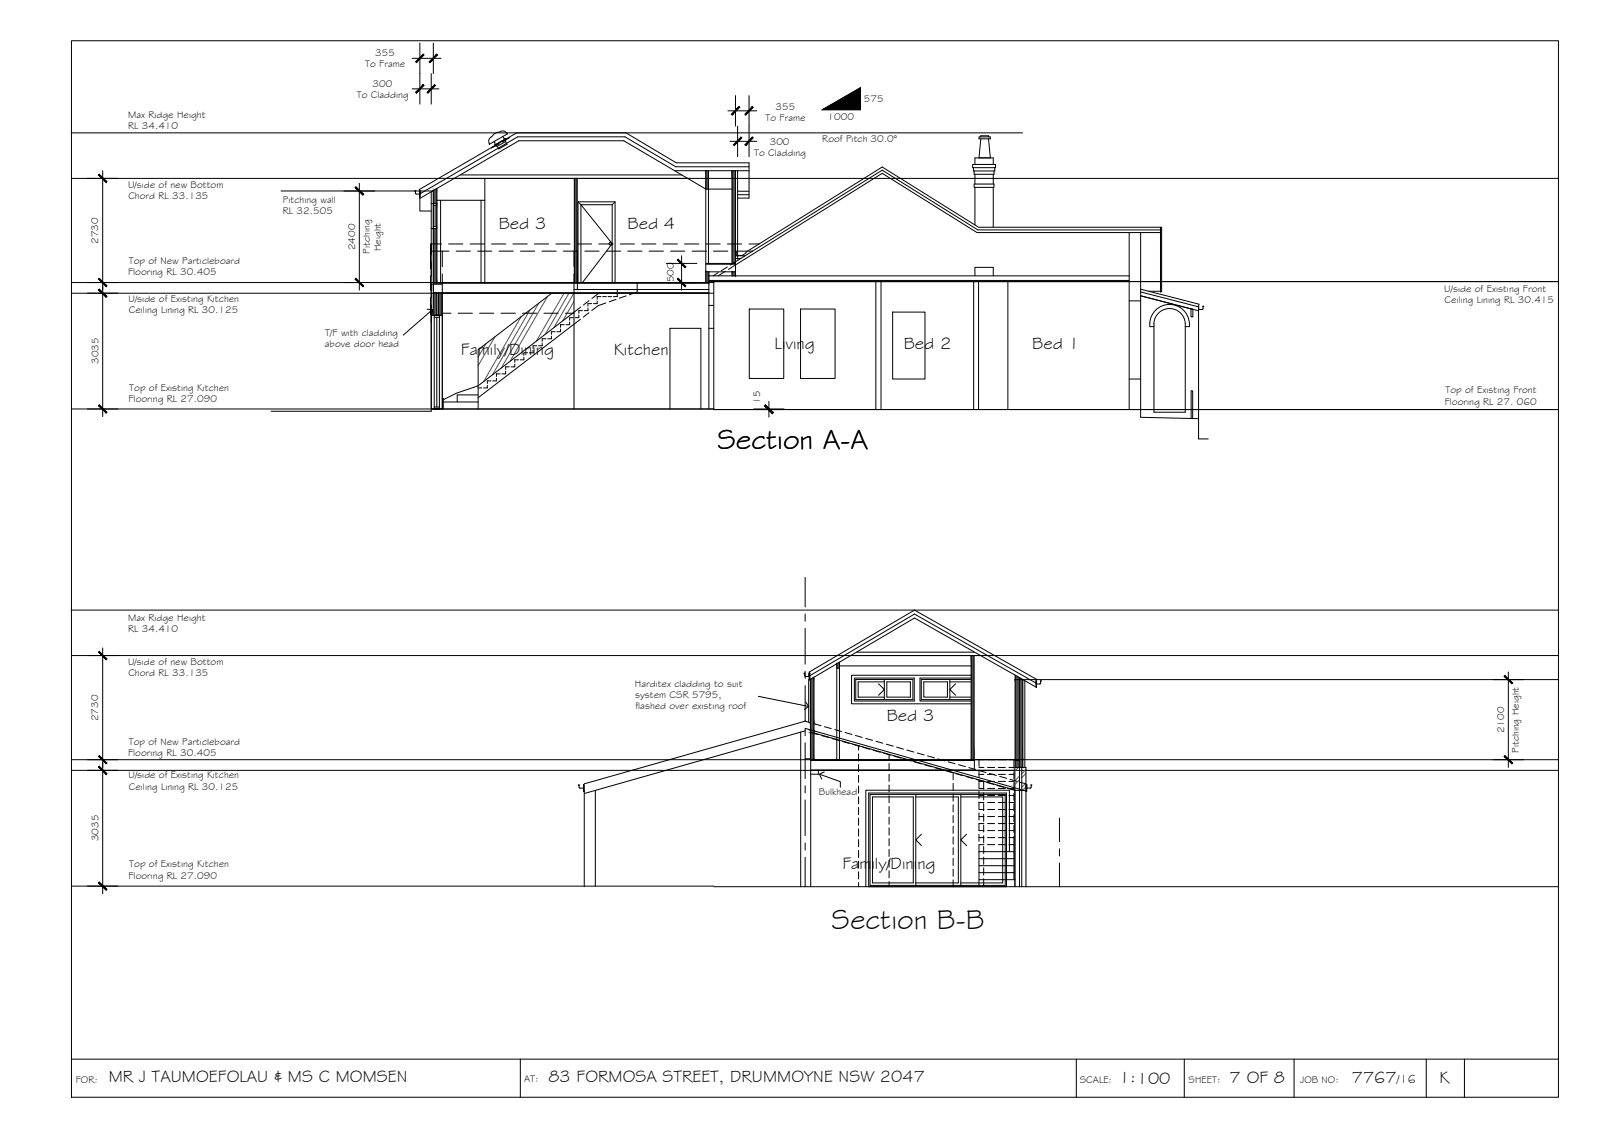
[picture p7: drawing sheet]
<svg xmlns="http://www.w3.org/2000/svg" width="420mm" height="297mm" viewBox="0 0 420 297" stroke-linecap="round" stroke-linejoin="round" font-family="sans-serif">
<!-- layer: HATCH -->
<g fill="#545454" stroke="#545454" stroke-width=".26">
<path d="M212.7 178l.8-.4v.4z"/>
<path d="M212.6 189.6l.9 .2h-.9z"/>
<path d="M219.5 174l.7-.4v.4z"/>
<path d="M266.3 177l1.9 1.2h-1.9z"/>
<path d="M266.3 199.2h1.9z"/>
<path d="M113.7 50l.9-.6v.6z"/>
<path d="M212.7 178l.8 .1zM212.6 178.1h.9z"/>
<path d="M212.6 178.1l.9 11.5v-11.5zM212.6 178.1l.9 11.5h-.9z"/>
<path d="M212.6 189.6l.9 .2v-.2zM212.6 189.6l.9 .2zM212.6 189.8h.9zM212.6 189.8h.9z"/>
<path d="M212.6 189.8l.9 1.6v-1.6zM212.6 189.8l.9 1.6h-.9zM212.6 191.4l.9 .3v-.3zM212.6 191.4l.9 .3h-.9z"/>
<path d="M212.6 191.7l.9 .4v-.4zM212.6 191.7l.9 .4h-.9zM212.6 192.1l.9 .3v-.3zM212.6 192.1l.9 .3h-.9z"/>
<path d="M212.6 192.4l.9 6.8v-6.8zM212.6 192.4l.9 6.8h-.9z"/>
<path d="M219.5 174l.7 1.2v-1.2zM219.5 174l.7 1.2h-.7z"/>
<path d="M266.3 178.2l1.9 21v-21zM266.3 178.2l1.9 21h-1.9z"/>
<path d="M266.3 199.2l1.9 2v-2zM266.3 199.2l1.9 2h-1.9z"/>
<path d="M150.7 46.8l.6 27.3v-27.3zM150.7 46.8l.6 27.3h-.6z"/>
<path d="M113.7 76.8l.9 5.9v-5.9zM113.7 76.8l.9 5.9h-.9z"/>
<path d="M115 76.8l.9 5.9v-5.9zM115 76.8l.9 5.9h-.9z"/>
<path d="M185.1 71.3l.8 2.8v-2.8zM185.1 71.3l.8 2.8h-.8z"/>
<path d="M192 71.3l.9 1v-1zM192 71.3l.9 1h-.9z"/>
<path d="M185.1 44.8l.7 4.8v-4.8zM185.1 44.8l.7 4.8h-.7z"/>
<path d="M192 44.8l.9 24.3v-24.3zM192 44.8l.9 24.3h-.9z"/>
<path d="M113.7 50l.9 3.4v-3.4zM113.7 50l.9 3.4h-.9z"/>
<path d="M113.7 59.9l.9 14.2v-14.2zM113.7 59.9l.9 14.2h-.9z"/>
<path d="M254.7 171.9l.7 27.3v-27.3zM254.7 171.9l.7 27.3h-.7z"/>
</g>
<!-- layer: MASK -->
<g fill="#fff" stroke="#fff" stroke-width=".26">
<path d="M131.2 34.6l.2-.1z"/>
<path d="M255.4 175.9l1.8 7.1v-7.1zM255.4 175.9l1.8 7.1h-1.8z"/>
<path d="M256.6 223.3l7.9 9.2v-9.2zM256.6 223.3l7.9 9.2h-7.9z"/>
<path d="M129.5 35.2l.8-.5-1 .8zM129.3 35.5l1.3-.8h-.3z"/>
<path d="M129.3 35.5l1.3-.8-1.5 1zM129.1 35.7l1.8-1z"/>
<path d="M128.9 35.9l2-1.2zM128.9 35.9l2.3-1.3z"/>
<path d="M128.9 35.9l2.3-1.3zM128.9 35.9l2.3-1.3z"/>
<path d="M128.7 36l.2-.1zM128.7 36l.2-.1z"/>
<path d="M128.9 35.9l2.3-1.3zM128.9 35.9l2.3-1.3z"/>
<path d="M131.1 34.6l.3-.1zM131.1 34.6l.3-.1z"/>
<path d="M128.7 36l.2-.1zM128.7 36l.3-.2z"/>
<path d="M128.9 35.9l2.2-1.3zM129 35.8l2.1-1.2z"/>
<path d="M131.1 34.6l.3-.1zM131.1 34.6l.4-.2z"/>
<path d="M128.5 36.2l.5-.4zM128.5 36.2l.6-.4z"/>
<path d="M129 35.8l2.1-1.2zM129.1 35.8l2-1.2z"/>
<path d="M131.1 34.6l.4-.2-.5 .3zM131 34.7l.6-.3z"/>
<path d="M128.5 36.2l.6-.4zM128.5 36.2l.6-.4z"/>
<path d="M128.5 36.2l.6-.4zM128.5 36.2l.7-.4z"/>
<path d="M129.1 35.8l1.9-1.1zM129.2 35.8l1.8-1.1z"/>
<path d="M131 34.7l.6-.3zM131 34.7l.6-.3z"/>
<path d="M128.5 36.2l.7-.4-.8 .5zM128.4 36.3l.9-.5z"/>
<path d="M129.2 35.8l1.8-1.1zM129.3 35.8l1.7-1.1z"/>
<path d="M131 34.7l.6-.3-.7 .5zM130.9 34.9l.9-.6z"/>
<path d="M130.9 34.9l.9-.6zM130.9 34.9l.9-.6z"/>
<path d="M128.4 36.3l.9-.5zM128.4 36.4l1-.6z"/>
<path d="M129.3 35.8l1.6-.9zM129.4 35.8l1.5-.9z"/>
<path d="M130.9 34.9l.9-.6zM130.9 34.9l.9-.6z"/>
<path d="M128.4 36.4l1-.6zM128.3 36.5l1.2-.7z"/>
<path d="M129.4 35.8l1.5-.9zM129.5 35.8l1.4-.9z"/>
<path d="M130.9 34.9l.9-.6zM130.8 35l1.2-.6z"/>
<path d="M130.8 35l1.2-.6zM130.8 35.1l1.3-.7z"/>
<path d="M128.3 36.5l1.2-.7zM128.3 36.5l1.2-.7z"/>
<path d="M129.5 35.8l1.3-.8zM129.5 35.8l1.3-.8z"/>
<path d="M130.8 35.1l1.3-.7zM130.8 35.1l1.3-.7z"/>
<path d="M128.3 36.5l1.2-.7zM128.3 36.6l1.3-.8z"/>
<path d="M129.5 35.8l1.3-.7zM129.6 35.8l1.2-.7z"/>
<path d="M130.8 35.1l1.3-.7zM130.8 35.2l1.4-.8z"/>
<path d="M128.3 36.6l1.3-.8-1.4 1zM128.2 36.8l1.5-.9z"/>
<path d="M129.6 35.8l1.2-.6zM129.7 35.9l1.1-.7z"/>
<path d="M130.8 35.2l1.4-.8zM130.8 35.3l1.5-.9z"/>
<path d="M128.2 36.8l1.5-.9zM128.2 36.8l1.5-.9z"/>
<path d="M128.2 36.8l1.5-.9zM128.2 36.8l1.6-.9z"/>
<path d="M129.7 35.9l1.1-.6zM129.8 35.9l1-.6z"/>
<path d="M130.8 35.3l1.5-.9zM130.8 35.3l1.5-.9z"/>
<path d="M128.2 36.8l1.6-.9-1.6 1.1zM128.2 37l1.7-1-.1-.1z"/>
<path d="M129.8 35.9l1-.6-.9 .7zM129.9 36l.9-.7z"/>
<path d="M130.8 35.3l1.5-.9-1.5 1.1zM130.8 35.5l1.7-1-.2-.1z"/>
<path d="M128.2 37l4.3-2.5zM128.2 37l4.3-2.5zM128.2 37l4.3-2.5zM128.2 37l4.3-2.5z"/>
<path d="M128.2 37l4.3-2.5-4.3 2.7zM128.2 37.2l4.5-2.6-.2-.1zM128.2 37.2l4.5-2.6zM128.2 37.2l4.5-2.6z"/>
<path d="M128.2 37.2l4.5-2.6-4.4 2.8zM128.3 37.4l4.5-2.6-.1-.2zM128.3 37.4l4.5-2.6zM128.3 37.4l4.5-2.6z"/>
<path d="M128.3 37.4l4.5-2.6-4.4 2.8zM128.4 37.6l4.6-2.6-.2-.2z"/>
<path d="M128.4 37.6l4.6-2.6zM128.3 37.7l4.8-2.7z"/>
<path d="M128.3 37.7l4.8-2.7zM128.4 37.8l4.7-2.7z"/>
<path d="M129.6 37.1l2.3-1.3-2.1 1.7zM129.8 37.5l2.3-1.4-.2-.3z"/>
<path d="M129.8 37.5l2.3-1.4zM129.8 37.5l2.3-1.4z"/>
<path d="M129.8 37.5l2.3-1.3zM129.8 37.5l2.4-1.3z"/>
<path d="M129.8 37.5l2.4-1.3zM129.8 37.6l2.4-1.4z"/>
<path d="M129.8 37.6l2.4-1.4zM129.8 37.6l2.4-1.3z"/>
<path d="M129.8 37.6l2.4-1.3zM129.8 37.7l2.5-1.4z"/>
<path d="M129.8 37.7l2.5-1.4zM129.8 37.7l2.5-1.4z"/>
<path d="M129.8 37.7l2.5-1.4zM129.8 37.8l2.5-1.5z"/>
<path d="M129.8 37.8l2.5-1.5zM129.8 37.8l2.5-1.5z"/>
<path d="M129.8 37.8l2.5-1.5zM129.8 37.8l2.6-1.4zM129.8 37.8l2.6-1.4zM129.8 37.8l2.6-1.4z"/>
<path d="M129.8 37.8l2.6-1.4zM129.8 37.9l2.7-1.5z"/>
<path d="M129.8 37.9l2.7-1.5zM129.8 38l2.7-1.6z"/>
<path d="M129.8 38l2.7-1.6-2.6 1.8zM129.9 38.2l2.7-1.6-.1-.2z"/>
</g>
<!-- layer: HATCH -->
<g fill="none" stroke="#545454" stroke-width=".26">
<path d="M141.3 79.5l-9.8 17M143.6 77.8l-9.8 16.9M147.9 76.9l-7.2 12.5M149.2 76.9l-6.2 10.7M150.5 76.9l-5.2 9M150.5 79l-2.9 5.1M127.5 90.1l-2.1 3.6M129.8 88.4l-4.4 7.5M136.7 83.1l-9.8 16.9M139 81.3l-9.8 16.9M267.1 201.2l-.9 .9M267.4 203.5l-1.2 1.2"/>
<path d="M267.4 207l-.2 .2M267.4 204.5l-1.2 1.2M269.1 201.8l-1.1 1.1M269.1 205.3l-1.1 1.1M269.1 206.3l-.9 .9M269.1 202.8l-1.1 1.1"/>
</g>
<!-- layer: WINDOWS -->
<g fill="none" stroke="#000" stroke-width=".26">
<path d="M113.7 53.4h.9v6.5h-.9zM113.7 53.9h.9M113.7 59.4h.9M114.1 53.9v5.5M113.1 82.7h2.9v24.5h-2.9zM113.9 82.7h1.3v24.5h-1.3zM113.9 83.2h1.3M114.6 83.2v23.5M113.9 106.7h1.3M224.4 178.1h15v5.3h-15zM230.4 179.3l1.5 1.5-1.5 1.5M231.9 178.8h-6.8v4h6.8"/>
<path d="M231.9 178.1v5.3M232.6 178.8h6.2v4h-6.2zM242.3 178.8h6.2v4h-6.2zM249.1 178.8h5.6M249.1 178.1v5.3M250.6 179.3l-1.5 1.5 1.5 1.5M254.7 178.1h-13.1v5.3h13.1M249.1 182.8h5.6M228.2 208.3h35.4v23.8h-35.4zM228.8 208.9h10.7v22.6h-10.7zM240.2 208.9h11.1v22.6h-11.1M240.2 208.3v23.8"/>
<path d="M241.7 218.7l-1.5 1.5 1.5 1.5M252 208.9h11v22.6h-11M252 208.3v23.8M253.5 218.7l-1.5 1.5 1.5 1.5"/>
</g>
<!-- layer: NEWWORK -->
<g fill="none" stroke="#000" stroke-width=".26">
<path d="M128.8 35.9a1.24 1.24 0 0 0-.5 1.7M130.9 37.7l-.9 .5 .4 .2M131.9 35.8l.2 .4M132.1 36.2l.4 .2M132.5 36.4l.1 .2M132.5 36.4l-2.7 1.6M132.6 37.1l.4 .7-2.2 1.3-.4-.7M132.6 37.1l-2.2 1.3M132.6 36.6l.1 .1M132.6 36.6l1.1-.6-1.1 .6-.1-.2-2.7 1.6 .1 .2-1 .6 1-.6-.3-1.1M132.7 36.7l-1 .5M132.7 36.7l-.1 .4"/>
<path d="M132.9 35a1.34 1.34 0 0 0-2-.4 2.68 2.68 0 0 0-2 1.3M133 35l.1 .1-4.7 2.7v-.2M109.1 50.1h-.3l.2 .7 1.1 .1v-.9v1.8v-1.8l-.2-.3 25.6-14.9h28.7l13.2 7.9h19.1v9.2h-3.1M110.1 51.7v3.6h3M113.1 59.9h1.5M113.1 53.4h1.5M113.7 50v32.7M114.6 52.5h12.6M114.6 49.5v24.6M115.6 52.5v21.6M118.7 46.8h62.1M120.8 45.9h58"/>
<path d="M126.2 52.5v21.6M127.2 46.8v27.3M150.7 46.8v27.3M151.3 46.8v27.3M151.6 52.9l.8 .8M161.3 52.9l-.7 .8M177 44.8h19.5M185.1 44.8v29.3M185.8 44.8v24.3M192 44.8v24.3M192 49.6h-6.9l-21.5-12.7h-27.5l-26 15.1M192.9 44.8v27.5"/>
<path d="M193.4 50.1h3.1M193.4 51h3.1M196.5 43.7h-19.3l-13.3-7.8h-28.1l-25.7 14.9M113.7 76.8h36.8M113.7 74.3h72.2M113.7 74.1h72.2M114.6 76.8v5.9M115 76.8v5.9M115.9 76.8v5.9M116 76.9h34.5M125.7 76.9h.1M151.6 74.1v-21.2h9.7v21.2h-8.9"/>
<path d="M185.1 71.3h7.8M185.1 69.3h7.8M185.1 69.1h7.8M185.9 71.3v1M192 71.3v1M192.9 67.1h2.5M192.9 67.8h1.4M199.1 64l-3.4 2.1v.2l-1 .7h-1.5v-.9M113.9 82.7h1.3M113.9 107.2h1.3M211 177.1l.2 .2M211.1 176.5h-.3l.3 .2v.4"/>
<path d="M212.2 176.4v1.8h.2v-1.8h-.2v.9h-.9M212.4 176.4l-.2-.2 27.6-16.3 32 18.2v2.1l-32-18.2-27.4 16.2M212.4 177.1l27.4-16.1 32 18.1M212.6 178.1v21.1M212.6 178.2h-.5v11.1M213.5 177.6v21.6M219.5 175.2h.7M219.5 174v25.2M220.2 173.6v25.6M220.2 174.6h34.5M223.1 171.9h34.1M224.1 177.8h15.7v6h-15.7z"/>
<path d="M224.6 171h30.9M254.7 177.8h-13.4v6h13.4M254.7 177h-31.4v7.5h31.4M254.7 171.9v27.3M255.4 171.9v27.3M266.3 177v24.2M267.3 177.6v23.6M268.2 178.1v23.1M271.8 178.4v1.8v-1.8v.9h.9M272.8 178.5h.3l-.4 .8M212.6 199.4h43M212.6 199.2h54.8"/>
<path d="M255.6 199.2v2.8M266.3 199.4h1M212.6 201.9h43M212.6 202h53.6M214.6 202v1h-2M227.8 207.9h36.2v24.6h-36.2zM266.2 201.2h2.9v6h-2.9zM267.4 201.2v6M268 201.2v6M264.7 223.3v-16.1h-37.6v25.3"/>
</g>
<!-- layer: CEILING-FLOOR LINES -->
<g fill="none" stroke="#000" stroke-width=".26">
<path d="M18.7 34.8h249.5M18.7 46.8h390M18.7 74.1h168.5M18.7 76.9h168.5M185.9 73.8h222.8M18.7 107.2h168.5M187.2 107.4h221.5M18.7 159.9h390M18.7 171.9h390M266.1 178.2h142.6M18.7 199.2h390M18.7 202h390"/>
<path d="M18.7 232.3h168.5M187.2 232.5h221.5"/>
</g>
<!-- layer: BORDER -->
<path d="M18.7 10.7h390v277h-390zM18.7 277.7h390M136.5 277.7v10M282.3 277.7v10M310.6 277.7v10M339.4 277.7v10M374.1 277.7v10M384.1 277.7v10" fill="none" stroke="#000" stroke-width=".26"/>
<!-- layer: DIMENSION -->
<g fill="none" stroke="#000" stroke-width=".26">
<path d="M108.1 15.3h7.6M110.1 11.3v16M113.1 19.3v8M113.7 11.3v8M108.1 23.3h7M190.9 29.1h7.6M191.5 37.1h7M192.9 25.1v8M193.4 33.1v8M196.5 25.1v16M22.9 46.8h8M26.9 44.8v64.4"/>
<path d="M73.7 50.1h40M94.2 48.1v28M22.9 76.9h8M22.9 74.1h8M90.2 74.1h4M174.8 74.1h8M174.8 69.1h8M178.8 67.1v9M22.9 107.2h8M197.7 107.2h8M197.7 107.4h8M201.7 105.2v4.2"/>
<path d="M22.9 171.9h8M26.9 169.9v64.4M391.6 178.2h8M395.6 176.2v25M22.9 199.2h8M391.6 199.2h8M22.9 202h8M22.9 232.3h8"/>
</g>
<!-- layer: 0 -->
<g fill="#000" stroke="#000" stroke-width=".26">
<path d="M111 14.2l-1.8 2.2 2-2zM109 16.2l2-2-1.8 2.2z"/>
<path d="M112.6 16.2l.2 .2 1.8-2.2zM114.6 14.2l.2 .2-2 2z"/>
<path d="M111 22.2l-1.8 2.2 2-2zM109 24.2l2-2-1.8 2.2z"/>
<path d="M112 24.2l.2 .2 1.8-2.2zM114 22.2l.2 .2-2 2z"/>
<path d="M193.8 27.9l-1.8 2.3 2-2.1zM193.8 27.9l-1.8 2.3-.2-.3z"/>
<path d="M194.4 35.9l-1.8 2.3 2-2.1zM194.4 35.9l-1.8 2.3-.3-.3z"/>
<path d="M197.3 35.9l-1.9 2 .2 .3zM197.3 35.9l.3 .2-2 2.1z"/>
<path d="M197.3 27.9l-1.9 2 .2 .3zM197.3 27.9l.3 .2-2 2.1z"/>
<path d="M25.8 45.9l2 2 .2-.2zM26 45.7l2 2-2.2-1.8z"/>
<path d="M93.1 49.2l2.1 2 .2-.2zM93.4 49l2 2-2.3-1.8z"/>
<path d="M26 73l-.2 .2 2.2 1.8zM25.8 73.2l2.2 1.8-.2 .2z"/>
<path d="M25.8 76l2 2 .2-.2zM26 75.8l2 2-2.2-1.8z"/>
<path d="M93.4 73l-.3 .2 2.3 1.8zM93.1 73.2l2.3 1.8-.2 .2z"/>
<path d="M177.9 73l-.2 .2 2.2 1.8zM177.7 73.2l2.2 1.8-.3 .2z"/>
<path d="M177.7 68.2l1.9 2 .3-.2zM177.7 68.2l.2-.2 2 2z"/>
<path d="M26 106.1l-.2 .2 2.2 1.8zM25.8 106.3l2.2 1.8-.2 .2z"/>
<path d="M200.8 106.1l-.3 .2 2.3 1.8zM200.5 106.3l2.3 1.8-.2 .2z"/>
<path d="M200.5 106.5l2.1 2 .2-.2zM200.5 106.5l.3-.2 2 2z"/>
<path d="M25.8 171l2 2 .2-.2zM26 170.8l2 2-2.2-1.8z"/>
<path d="M394.5 177.3l2 2 .2-.2zM394.5 177.3l.2-.2 2 2z"/>
<path d="M26 198.1l-.2 .2 2.2 1.8zM25.8 198.3l2.2 1.8-.2 .2z"/>
<path d="M394.7 198.1l-.2 .2 2.2 1.8zM394.5 198.3l2.2 1.8-.2 .2z"/>
<path d="M25.8 201.1l2 2 .2-.2zM26 200.9l2 2-2.2-1.8z"/>
<path d="M26 231.2l-.2 .2 2.2 1.8zM25.8 231.4l2.2 1.8-.2 .2z"/>
</g>
<!-- layer: EXISTING -->
<g fill="none" stroke="#000" stroke-width=".26">
<path d="M256.8 35.9h2.9v.5h-2.9zM257.2 36.4l-.4 5M257.2 35.9v-.3h2.1v.3M259.3 36.4l.4 5M255.1 43.1h6v.9h-6zM255.3 44v.8h5.6v-.8M255.5 48.3h5.2v.8h-5.2zM255.5 44.8v.9h5.2v-.9M255.7 43.1v-1.7h4.8v1.7M255.7 45.7v2.6M255.7 49.1v9.9M260.5 45.7v2.6"/>
<path d="M260.5 49.1v10.5M304.4 59.6v16.9h.3v-16.9h-48l-25.3-15.8-32.3 20.2h-2.7M112.9 77.9v4.5h.2M112.9 66v4.5M112.9 72.3v3.8M113.1 68.6v3.8M113.1 74.2v3.8M113.1 79.9v27.9M113.1 65.8h4.7M113.1 74.5h2.9M115.8 64h-2.7v2h-.2v-2h.2v2.8M116 65.8v4.1"/>
<path d="M116 71.8v35.4M117.7 64h3.7M119.6 65.8h3.8M123.3 64h3.7M125.3 65.8h3.7M128.9 64h3.8M130.9 65.8h3.7M134.5 64h3.8M136.5 65.8h3.8M140.2 64h3.7M142.1 65.8h3.8M145.8 64h3.7"/>
<path d="M147.8 65.8h3.7M150.5 71.8v35.4M150.5 76.9h35.4M150.5 76.8h35.4M150.5 75.9h35.4M150.5 65.8v4.1M151.4 64h3.8M151.4 65.8v4.1M151.4 71.8v4.1M153.4 65.8h3.7M157 64h3.8M159 65.8h3.8"/>
<path d="M162.7 64h3.7M164.6 65.8h3.8M168.3 64h3.7M170.3 65.8h3.7M173.9 64h3.8M175.9 65.8h3.7M179.5 64h3.8M181.5 65.8h3.8M185.2 64h3.7M185.9 73.8h110.2M185.9 73.5h110.2M187.1 65.8h3.8"/>
<path d="M187.2 73.8v33.6M188.4 71.5l-1.4 .8M190.2 71.1l-1.9 1.2M190.8 70l-1.6 1M190.8 64h3.7M192.8 65.8h4.6M229.7 73.8v33.6M231.1 73.8v33.6M255.4 73.8v33.6M255.7 72.3v-2.2h4.8v2.2M256.7 73.8v33.6M264.3 73.8v33.6"/>
<path d="M296.1 61v46.4M296.1 72.3h-110.2v34.9M296.1 78.9h3.1M299.2 75.8l15.3 3.9-.1 1.4v-.8v.8h1l.3-.8h-.3M299.2 61v48.4l15.2 .4M299.2 76.5l15.2 3.9v34.7M299.2 77.5l13.2 3.5M301.3 76.4h3.1M304.4 61h-48.1l-24.9-15.6-40.4 25.2M304.4 60.3h-47.9l-25.1-15.7-39.8 24.9M116 82.1h2.3M120.1 82.1h3.8"/>
<path d="M125.8 82.1h3.7M131.4 82.1h3.8M137 82.1h3.8M142.6 82.1h3.8M148.3 82.1h2.2M185.9 86.1h1.3M185.9 80.1h1.3M196.5 81h9.1v18.2h-9.1zM210 81h9v18.2h-9zM234.1 81.8h8.5v17.6h-8.5zM296.1 99.4h3.1M303.9 82a4.1 4.1 0 0 1 4.4-.8 4.1 4.1 0 0 1 2.6 3.6v23.3h-8.3v-23.3a4.1 4.1 0 0 1 1.3-2.8z"/>
<path d="M311.9 84.8a5.2 5.2 0 0 0-5.6-5 5.2 5.2 0 0 0-4.7 5.8h1M312 84.8v.8h-1.1M312.4 81h.5v2.1h-.5zM312.9 81.1l1.5 .4M113.1 107.2h74.1M175.7 107.2v-21.1h8.1v21.1M312.4 109.7v-7.2h.4v7.2M210 191.9v40.6M211.2 198.9h1.4v33.6M211.2 191.6l-58 16.4M211.2 191l57.9 16.4M212.6 189.5l-1.4-.4-58 16.4"/>
<path d="M212.6 192l2 .6M212.7 191.9l53.5 15.2M213.5 189.7l1.8 .6M215.5 192.8l1.8 .6M216.2 190.5l1.8 .5M218.2 193.6l1.8 .5M218.9 191.3l1.8 .5M220.9 194.4l1.8 .5M221.6 192l1.8 .5M223.6 195.1l1.8 .6M224.3 192.8l1.8 .5M225.2 195.6v1.1"/>
<path d="M225.2 197.6v1.9M226.3 195.9l1.8 .5M227 193.6l1.8 .5M229 196.7l1.9 .5M229.8 194.3l1.7 .6M231.7 197.5l1.8 .5M232.5 195.1l1.8 .5M233.2 197.9v1.3M234.4 198.2l1.8 .5M235.2 195.9l1.8 .5M237.2 199l1.8 .5M237.9 196.7l1.8 .5"/>
<path d="M239.9 199.8l1.8 .5M240.6 197.4l1.8 .5M243.3 198.2l1.8 .5M246 199l1.8 .5M248.7 199.7l1.8 .5M152 205.8h-.3l.4 .8M153 205.7v.9h-.9M153 205.7h.2v1.8h-.2zM153.2 207.2v25.3M156.1 207.2v25.1M225.2 200.4v1.9M225.2 203.3v1.8"/>
<path d="M225.2 206.1v1.8M225.2 208.9v1.8M225.2 211.7v1.9M225.2 214.5v1.9M225.2 217.3v1.9M233.2 200.2v1.8M233.2 203v1.9M233.2 205.8v1.9M233.2 208.6v1.9M233.2 211.4v1.9M233.2 214.2v1.9M233.2 217v1.9"/>
<path d="M233.2 219.9v1.8M242.6 200.5l1.8 .5M245.3 201.3l1.8 .5M248 202l1.8 .6M250 202.6v1.8M250 205.4v1.8M250 208.2v1.9M250 211v1.9M250 213.8v1.9M250 216.6v1.9M250 219.4v1.9M250.7 202.8l1.8 .5"/>
<path d="M251.4 200.5l1.8 .5M253.4 203.6l1.8 .5M254.1 201.2l1.8 .6M256.1 204.4l1.8 .5M256.8 202l1.8 .5M258 204.8v2.1M258 207.8v1.9M258 210.7v1.8M258 213.5v1.8M258 216.3v1.9M258 219.1v1.9M258.8 205.1l1.8 .5"/>
<path d="M259.5 202.8l1.8 .5M261.5 205.9l1.8 .5M262.2 203.6l1.8 .5M264.2 206.7l2 .5v25.3M264.9 204.3l1.8 .5M267.4 207.2v25.3M267.6 205.1l1.5 .4M268 207.2v25.3M269.1 205.7h.2v1.8h-.2zM269.1 207.2v25.3M269.3 205.7v.9h.9M270.3 205.8h.3l-.4 .8"/>
<path d="M225.2 220.1v1.9M225.2 222.9v1.9M225.2 225.8v1.8M225.2 228.6v1.8M225.2 231.4v1.1M233.2 222.7v1.9M233.2 225.5v1.9M233.2 228.3v1.9M233.2 231.1v1.4M250 222.2v1.9M250 225.1v1.8M250 227.9v1.8"/>
<path d="M250 230.7v1.8M258 221.9v1.9M258 224.7v1.9M258 227.5v1.9M258 230.3v2.2"/>
</g>
<!-- layer: BOUNDARY -->
<g fill="none" stroke="#000" stroke-width=".26">
<path d="M211.2 151.4v7.7M211.2 161v1.9M211.2 164.7v9.4M211.2 176v1.9M211.2 179.7v9.4M211.2 191v1.9M211.2 194.7v9.4M211.2 206v1.9M211.2 209.7v9.4M277.9 214.5v6.2M211.2 221v1.9M211.2 224.7v7.8"/>
<path d="M277.9 222.5v1.9M277.9 226.3v6.2"/>
</g>
<!-- layer: STAIRS -->
<g fill="none" stroke="#000" stroke-width=".26">
<path d="M144.7 76.9l-19.3 14.8v15.5M154.5 78.8l-1.5 1.2M155.2 79.6h-1v.7M156.6 78.9v.7h-1M157 76.9l-1.8 1.3M157.6 77.8h-1v.6M158.1 77.8h.9M158.9 79.4l-2 .7-1.7 1.3M159.5 77.8h.9M161.6 78.5l-1.8 .6M161.9 77.1v.7h-1M162.9 75.9h-1v.7"/>
<path d="M163.3 75.9h1M164.2 77.6l-1.8 .6M164.7 75.9h1M166.1 75.9h1M167.1 74.1v2.5l-2 .7M128.8 99.9h-1v.6M130.2 99.2v.7h-.9M131.2 98h-1v.7M132.6 97.3v.7h-1M133.6 96.2h-1v.7M135 95.5v.7h-1M136 94.3h-1v.7"/>
<path d="M137.4 93.6v.7h-1M138.4 92.5h-1v.7M139.8 91.8v.7h-1M140.8 90.6h-1v.7M142.2 90v.6h-.9M143.2 88.8h-1v.7M144.6 88.1v.7h-1M145.6 87h-1v.6M147 86.3v.7h-1M148 85.1h-1v.7M149.4 84.4v.7h-1M150.4 83.3h-1v.7"/>
<path d="M150.5 81.9l-25.1 19.2-5.7 2-3.4 1.7M151.8 82.6v.7h-1M152.2 83.7l-26.8 20.6M152.3 80.5l-1.8 1.4M152.8 81.4h-1v.7M154.2 80.7v.7h-1M154.5 82l-1.5 1.1M116 104.5h.3v2.7M116.3 105.4h9.1M125.4 103.5h-5.5v1.9M125.4 101.7h1M127.8 101v.7h-1"/>
<path d="M258.2 199.2h-1.4v1.7M259.1 199.2h1.9M261.9 199.2h1.9M264.7 199.2h1.5M265.9 199.2v2.2M256.8 210.4h1.2M256.8 214.1h1.2M256.8 204.9h1.2M256.8 201.2h1.2M256.8 212.2h1.2M256.8 206.7h1.2M256.8 208.5h1.2"/>
<path d="M256.8 203h1.2M256.8 201.8v1.9M256.8 204.7v1.8M256.8 207.5v1.9M256.8 210.3v1.9M256.8 213.1v1.9M256.8 218.7v1.9M256.8 219.6h1.2M258 215.9h-1.2v1.9h1.2M259 217.8h1.9M259 210.4h1.9M259 215.9h1.9"/>
<path d="M259 214.1h1.9M259 204.9h1.9M259 201.2h1.9M259 212.2h1.9M259 206.7h1.9M259 208.5h1.9M259 203h1.9M259 219.6h1.9M261.8 217.8h1.9M261.8 210.4h1.9M261.8 215.9h1.9M261.8 214.1h1.9"/>
<path d="M261.8 204.9h1.9M261.8 201.2h1.9M261.8 212.2h1.9M261.8 206.7h1.9M261.8 208.5h1.9M261.8 203h1.9M261.8 219.6h1.9M264.6 217.8h1.3M264.6 210.4h1.3M264.6 215.9h1.3M264.6 214.1h1.3M264.6 204.9h1.3"/>
<path d="M264.6 201.2h1.3M264.6 212.2h1.3M264.6 206.7h1.3M264.6 208.5h1.3M264.6 203h1.3M264.6 219.6h1.3M265.9 202.3v1.9M265.9 205.1v1.9M265.9 208v1.8M265.9 210.8v1.9M265.9 213.6v1.9M265.9 216.4v1.9"/>
<path d="M265.9 219.2v11.4M256.8 221.5v11M256.8 230.6h9.4M256.8 228.8h9.1M256.8 227h9.1M256.8 225.1h9.1M256.8 223.3h9.1M256.8 221.4h1.2M259 221.4h1.9M261.8 221.4h1.9M264.6 221.4h1.3"/>
</g>
<!-- layer: INSULCLAD -->
<path d="M113.1 50.3v34.2M193.4 44.8v23.2M192.9 66.1h.5M268.8 178.4v22.8" fill="none" stroke="#000" stroke-width=".26"/>
<!-- layer: TEXT -->
<path d="M215.7 28.8l10-5.8v5.8z" fill="#000" stroke="#000" stroke-width=".26"/>
<path d="M215.7 28.8l10-5.8v5.8z" fill="none" stroke="#000" stroke-width=".26"/>
<!-- layer: GRDLEV -->
<path d="M71.1 107.8h42M314.4 115.1h2.5" fill="none" stroke="#000" stroke-width=".26"/>
<!-- layer: DOORS -->
<g fill="none" stroke="#000" stroke-width=".26">
<path d="M152.4 53.7l8.2 10.2-7.8 10.2M152.4 74.1v-20.4h8.2v20.4"/>
<circle cx="160.1" cy="63.9" r=".39"/>
</g>
<!-- layer: 0 -->
<path d="M112 81.1l1.4 .1v1.4M113.4 81.2l-7.6 6.7M198.9 182.6l13.2 2.6M211.3 184l.8 1.2-1.2 .8M214.9 203l5.5 1.9v1.5M216.2 202.4l-1.3 .6 .6 1.3" fill="none" stroke="#000" stroke-width=".26"/>
<g font-size="7.5">
<text x="188.1" y="117.7">Section A-A</text>
<text x="218" y="243.6">Section B-B</text>
</g>
<g font-size="4.5">
<text x="130.8" y="60">Bed 3</text>
<text x="164.6" y="60">Bed 4</text>
<text x="120.9" y="93.1">Family/Dining</text>
<text x="161" y="93.1">Kitchen</text>
<text x="203.1" y="91.6">Living</text>
<text x="237" y="91.6">Bed 2</text>
<text x="270.7" y="91.6">Bed 1</text>
<text x="232.6" y="189">Bed 3</text>
<text x="220.9" y="227.8">Family/Dining</text>
<text x="28.5" y="283.8">MR J TAUMOEFOLAU &amp; MS C MOMSEN</text>
<text x="143.8" y="283.7">83 FORMOSA STREET, DRUMMOYNE NSW 2047</text>
<text x="293.5" y="284">1:100</text>
<text x="322.4" y="284">7 OF 8</text>
<text x="354.5" y="283.9">7767</text>
<text x="377.5" y="283.8">K</text>
</g>
<text font-size="3.2" x="366.4" y="283.9">/16</text>
<g font-size="2.6">
<text x="95.8" y="17.5">To Frame</text>
<text x="98.4" y="14.6">355</text>
<text x="97.7" y="22.8">300</text>
<text x="93.6" y="25.7">To Cladding</text>
<text x="203.4" y="28.9">355</text>
<text x="226.6" y="26.7">575</text>
<text x="33.6" y="31">Max Ridge Height</text>
<text x="33.6" y="33.9">RL 34.410</text>
<text x="200.8" y="31.8">To Frame</text>
<text x="217.1" y="31.4">1000</text>
<text x="197.8" y="40.8">To Cladding</text>
<text x="201.9" y="37.9">300</text>
<text x="215.7" y="37.1">Roof Pitch 30.0°</text>
<text x="33.6" y="49.2">U/side of new Bottom</text>
<text x="33.7" y="52.1">Chord RL 33.135</text>
<text x="74.2" y="53.3">Pitching wall</text>
<text x="74.2" y="56.2">RL 32.505</text>
<text x="25.8" y="64" transform="rotate(-90 25.8 64)">2730</text>
<text x="93.2" y="65.6" transform="rotate(-90 93.2 65.6)">2400</text>
<text x="99.9" y="65.9" transform="rotate(-90 99.9 65.9)">Height</text>
<text x="33.8" y="69.3">Top of New Particleboard</text>
<text x="97" y="66.5" transform="rotate(-90 97 66.5)">Pitching</text>
<text x="33.6" y="72.2">Flooring RL 30.405</text>
<text x="176.7" y="74" transform="rotate(-90 176.7 74)">500</text>
<text x="378.8" y="76.6">U/side of Existing Front</text>
<text x="33.7" y="79.1">U/side of Existing Kitchen</text>
<text x="33.8" y="82">Ceiling Lining RL 30.125</text>
<text x="378.9" y="79.5">Ceiling Lining RL 30.415</text>
<text x="85.3" y="88.1">T/F with cladding</text>
<text x="25.9" y="95.5" transform="rotate(-90 25.9 95.5)">3035</text>
<text x="85.2" y="91">above door head</text>
<text x="33.7" y="105.4">Flooring RL 27.090</text>
<text x="33.9" y="102.4">Top of Existing Kitchen</text>
<text x="199.4" y="105.9" transform="rotate(-90 199.4 105.9)">15</text>
<text x="378.9" y="106.1">Flooring RL 27. 060</text>
<text x="379.1" y="103.1">Top of Existing Front</text>
<text x="33.6" y="162.8">Max Ridge Height</text>
<text x="33.6" y="165.7">RL 34.410</text>
<text x="33.6" y="174.3">U/side of new Bottom</text>
<text x="33.7" y="177.2">Chord RL 33.135</text>
<text x="166.5" y="180.1">Harditex cladding to suit</text>
<text x="166.6" y="183">system CSR 5795,</text>
<text x="166.7" y="186">flashed over existing roof</text>
<text x="25.8" y="189.1" transform="rotate(-90 25.8 189.1)">2730</text>
<text x="33.8" y="195.3">Top of New Particleboard</text>
<text x="394.5" y="192.2" transform="rotate(-90 394.5 192.2)">2100</text>
<text x="398.3" y="197.4" transform="rotate(-90 398.3 197.4)">Pitching Height</text>
<text x="33.6" y="198.2">Flooring RL 30.405</text>
<text x="33.7" y="204.1">U/side of Existing Kitchen</text>
<text x="33.8" y="207">Ceiling Lining RL 30.125</text>
<text x="214.8" y="208.4">Bulkhead</text>
<text x="25.9" y="220.6" transform="rotate(-90 25.9 220.6)">3035</text>
<text x="33.9" y="227.4">Top of Existing Kitchen</text>
<text x="33.7" y="230.3">Flooring RL 27.090</text>
<text x="19.9" y="283.9">FOR:</text>
<text x="137.5" y="283.7">AT:</text>
<text x="283.2" y="284">SCALE:</text>
<text x="311.7" y="284">SHEET:</text>
<text x="341" y="284">JOB NO:</text>
</g>
</svg>
